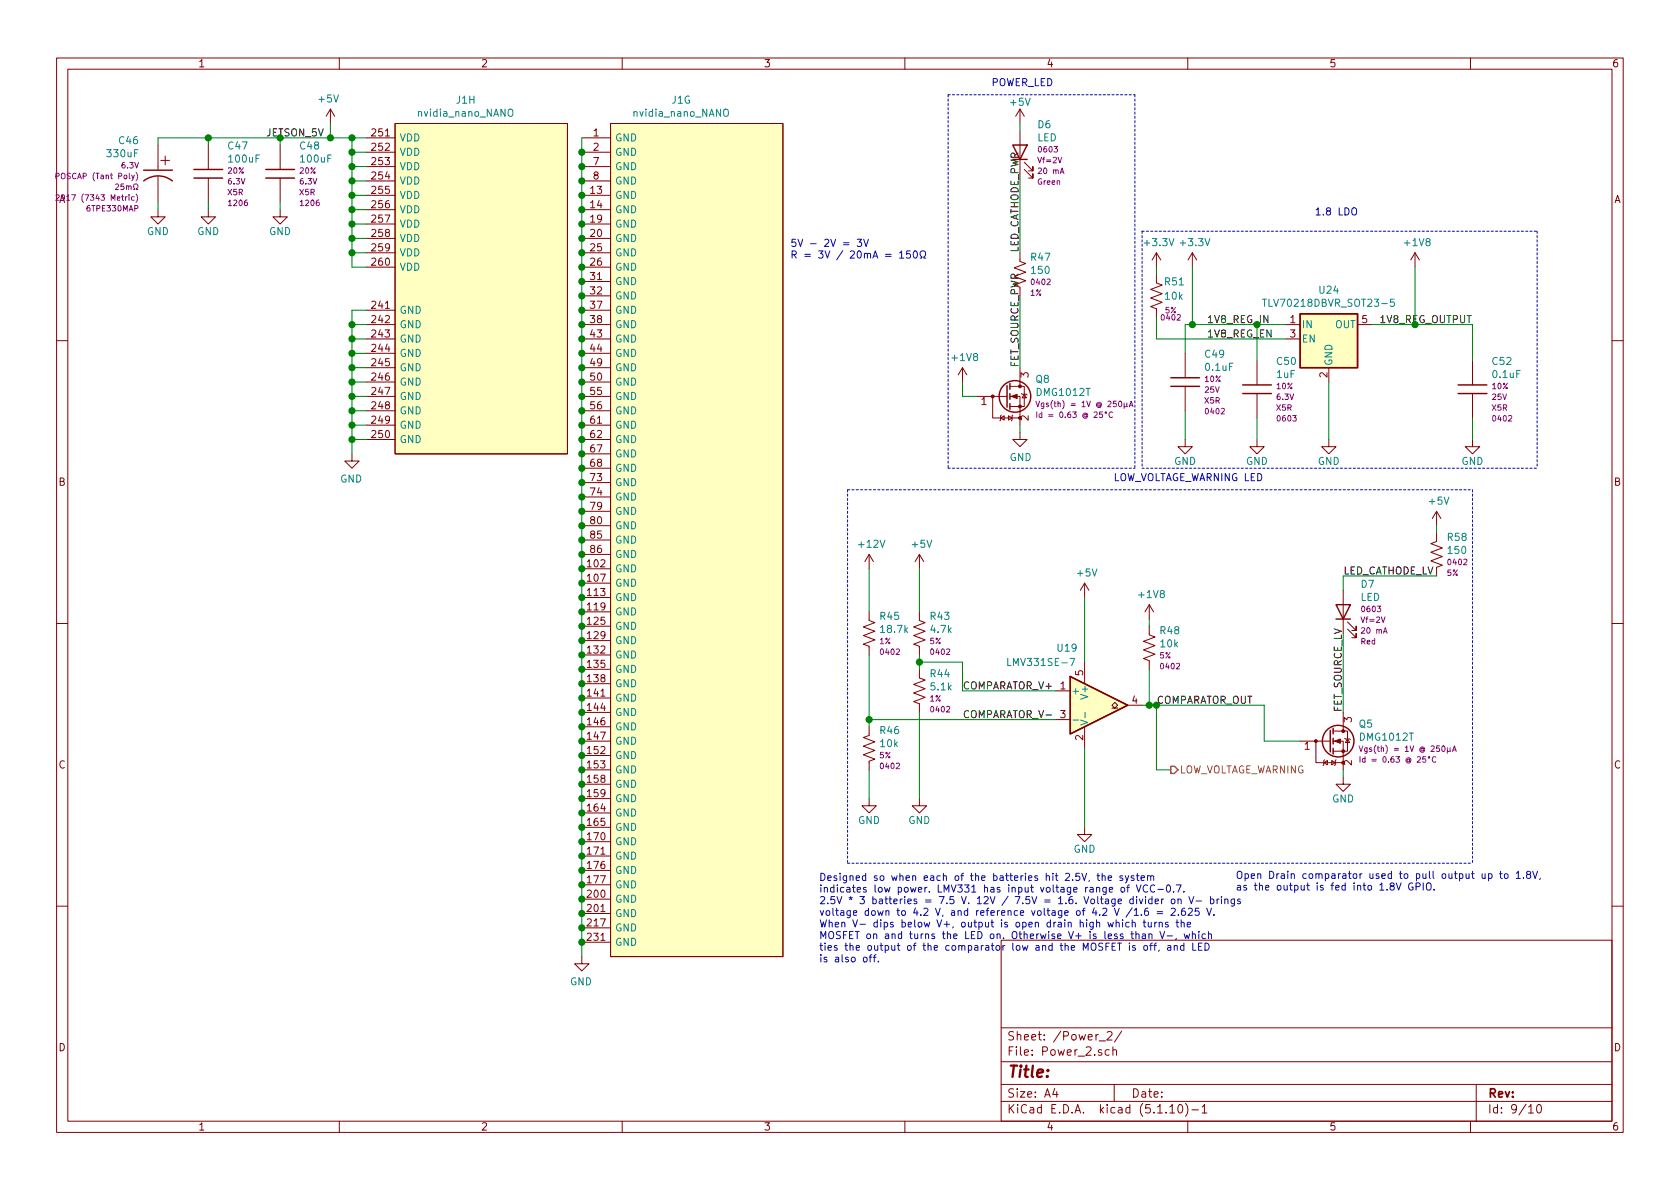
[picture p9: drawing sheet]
<svg xmlns="http://www.w3.org/2000/svg" width="297mm" height="210mm" viewBox="0 0 297 210" stroke-linecap="round" stroke-linejoin="round" font-family="sans-serif">
<g fill="none" stroke="#840000" stroke-width=".18">
<path d="M10 10.3h277v189.9h-277zM12 12.2h273v186.1h-273zM58.4 19.3l.8 1.3M58.4 19.3v2.5M58.4 19.3l-.7 1.3M60 10.3v1.9M110 10.3v1.9M160 10.3v1.9M180.3 19.3v2.5M180.3 19.3l-.7 1.3M180.3 19.3l.8 1.3M210 10.3v1.9"/>
<path d="M260 10.3v1.9M27.9 37.1v1.2h-1.2l1.2 1.3 1.3-1.3h-1.3M27.9 25.6v3.9M27.9 31.2v4.6M36.8 37.1v1.2h-1.2l1.2 1.3 1.3-1.3h-1.3M36.8 25.6v4.4M36.8 31.5v4.3M49.5 37.1v1.2h-1.2l1.2 1.3 1.3-1.3h-1.3M49.5 25.6v4.4M49.5 31.5v4.3M64.8 24.4h5M64.8 34.5h5"/>
<path d="M64.8 37.1h5M64.8 39.6h5M64.8 26.9h5M64.8 29.5h5M64.8 32h5M69.8 21.8h30.5v58.5h-30.5zM102.9 24.4h5M102.9 34.5h5M102.9 37.1h5M102.9 39.6h5M102.9 26.9h5M102.9 29.5h5"/>
<path d="M102.9 32h5M107.9 21.8h30.5v147.4h-30.5zM180.3 23.1v5.1M181.1 30l1.5 1.5v-.8v.8h-.7M181.1 28.7l1.5 1.5v-.7v.7h-.7M64.8 57.4h5M64.8 59.9h5M64.8 42.2h5M64.8 44.7h5M64.8 47.2h5M64.8 54.9h5M102.9 57.4h5"/>
<path d="M102.9 59.9h5M102.9 42.2h5M102.9 44.7h5M102.9 47.2h5M102.9 49.8h5M102.9 52.3h5M102.9 54.9h5M180.3 44.7v1.5l1.1 .4-2.1 .8 2.1 .7-2.1 .8 2.1 .8-2.1 .7 1 .4M204.5 48.5v1.5l1 .4-2 .8 2 .7-2 .8 2 .8-2 .7 1 .4v1.5M204.5 44.7l-.8 1.3M204.5 44.7v2.5M204.5 44.7l.7 1.3"/>
<path d="M210.8 44.7l-.7 1.3M210.8 44.7v2.5M210.8 44.7l.8 1.3M227.3 57.4h2.6M227.3 59.9h2.6M240 57.4h2.6M250.2 44.7l-.8 1.3M250.2 44.7v2.5M250.2 44.7l.8 1.3M10 60.2h2M64.8 62.5h5M64.8 65h5"/>
<path d="M64.8 67.6h5M64.8 70.1h5M64.8 72.6h5M64.8 75.2h5M64.8 77.7h5M102.9 62.5h5M102.9 65h5M102.9 67.6h5M102.9 70.1h5M102.9 72.6h5M102.9 75.2h5M102.9 77.7h5"/>
<path d="M170.2 65l-.8 1.3M170.2 65v2.6M170.2 65l.7 1.3M172.7 70.1h5.4M175.5 70.1v3.8h4.8M176.9 73.9l.6-.4v.8zM177 73.4l-.1 .1v.8l-.1 .1M178.3 73.5l.6 .4-.6 .4zM178.6 70.1h1.7v5.1M178.6 68.3h2.5v3.6h-2.5M179.1 73.4l-.2 .1v.8l-.1 .1M180.3 76.4v1.3h1.3l-1.3 1.3-1.2-1.3h1.2"/>
<path d="M180.3 65v3.3M180.6 69.6l.1 .1h.8l.1 .1M181.1 69.7l.4 .7h-.8zM209.5 77.7v1.3h1.3l-1.3 1.3-1.2-1.3h1.2M209.5 62.5v4.3M209.5 68.3v4.3M222.2 77.7v1.3h1.3l-1.3 1.3-1.2-1.3h1.2M222.2 63.7v4.4M222.2 69.6v4.3M234.9 77.7v1.3h1.3l-1.3 1.3-1.2-1.3h1.2M234.9 65v2.6M260.3 77.7v1.3h1.3l-1.3 1.3-1.2-1.3h1.2"/>
<path d="M260.3 63.7v4.4M260.3 69.6v4.3M285 60.2h2M62.2 80.3v1.2h-1.2l1.2 1.3 1.3-1.3h-1.3M102.9 80.3h5M102.9 82.8h5M102.9 85.3h5M102.9 87.9h5M102.9 90.4h5M102.9 93h5M102.9 95.5h5M102.9 98h5"/>
<path d="M153.7 98l-.8 1.3M153.7 98v2.6M153.7 98l.7 1.3M162.6 98v2.6M162.6 98l-.8 1.3M162.6 98l.7 1.3M254 94.2v1.6l-1 .3 2 .8-2 .8 2 .7-2 .8 2 .7-1 .4M254 90.4l-.8 1.3M254 90.4v2.6M254 90.4l.8 1.3M10 110.3h2M102.9 100.6h5"/>
<path d="M102.9 103.1h5M102.9 105.7h5M102.9 108.2h5M102.9 110.7h5M102.9 113.3h5M102.9 115.8h5M102.9 118.4h5M153.7 108.2v1.5l1 .4-2 .8 2 .7-2 .8 2 .8-2 .7 1 .4v1.5M162.6 108.2v1.5l1 .4-2.1 .8 2.1 .7-2.1 .8 2.1 .8-2.1 .7 1.1 .4v1.5M162.6 118.4v1.5l1 .4-2.1 .7 2.1 .8-2.1 .7 2.1 .8-2.1 .8 1.1 .4v1.5M191.8 103.1v2.6M191.8 117.1v3.8"/>
<path d="M191.8 103.1l-.8 1.3M191.8 103.1l.7 1.3M203.2 110.7v1.6l1 .3-2 .8 2 .8-2 .7 2 .8-2 .8 1 .3v1.6M203.2 106.9v2.6M203.2 106.9l-.8 1.3M203.2 106.9l.8 1.3M237.5 104.4v7.6M238.3 111.2l1.5 1.6v-.8v.8h-.8M238.3 110l1.5 1.5v-.8v.8h-.8M285 110.3h2M102.9 131.1h5M102.9 120.9h5"/>
<path d="M102.9 123.4h5M102.9 126h5M102.9 128.5h5M102.9 133.6h5M102.9 136.1h5M102.9 138.7h5M153.7 128.5v1.5l-1 .4 2 .8-2 .7 2 .8-2 .8 2 .7-1 .4v1.5M186.7 122.2h2.5M186.7 127.2h2.5M191.8 128.5v3.8M196.6 125.2h.5l-.5-.5 .5-.5 .5 .5-.5 .5h.5M199.4 124.7h2.5"/>
<path d="M229.9 131.1h5.3M232.7 131.1v3.8h4.8M234.1 134.9l.6-.4v.7zM234.2 134.4l-.1 .1v.7l-.2 .2M235.5 134.5l.6 .4-.6 .3zM235.7 131.1h1.8v5M235.7 129.3h2.6v3.5h-2.6M236.2 134.4l-.1 .1v.7l-.1 .2M237.5 137.4v1.3h1.3l-1.3 1.2-1.3-1.2h1.3M237.5 126v3.3M237.7 130.6l.2 .1h.7l.2 .1M238.3 130.7l.3 .6h-.7z"/>
<path d="M102.9 141.2h5M102.9 143.8h5M102.9 146.3h5M102.9 148.8h5M102.9 151.4h5M102.9 153.9h5M102.9 156.5h5M102.9 159h5M153.7 141.2v1.3h1.2l-1.2 1.3-1.3-1.3h1.3M162.6 141.2v1.3h1.2l-1.2 1.3-1.3-1.3h1.3M191.8 146.3v1.3h1.2l-1.2 1.2-1.3-1.2h1.3M10 160.2h2"/>
<path d="M102.9 169.2v1.2h-1.3l1.3 1.3 1.2-1.3h-1.2M102.9 161.5h5M102.9 164.1h5M102.9 166.6h5M177 166.3h108v32h-108zM285 160.2h2M60 198.3v1.9M110 198.3v1.9M160 198.3v1.9M177 194.8h108M177 191.8h108M177 187.8h108"/>
<path d="M177 181.8h108M186.5 192.5l-.4 1h1M186.8 193v1M194.3 184.1h1.2M195.8 182.6l.2-.2h.3l.3 .4-.9 1.1h.9M196.1 185.7l-.4-.1-.3 .3 .1 .6 .2 .1 .4-.1M196.8 185.7a.37 .37 0 0 1 .6 .1v.8M196.8 185.1v1.5M197 191.8v3M198.3 182.3l-1.2 2M206.8 195.8l.5-.5v1.5M206.8 196.8h.9"/>
<path d="M208.5 195.4l.1-.1a.8 .8 0 0 1 .5 .8 .8 .8 0 0 1-.5 .7 1 1 0 0 1-.1-1.4zM209.6 195.1a1.71 1.71 0 0 1 0 2.3M210 198.3v1.9M210.7 196.3h1.2M212.5 195.8l.5-.5v1.5M212.5 196.8h.9M260 198.3v1.9M261 191.8v6.5M270.3 195.8l.4-.5v1.5M270.3 196.8h.8M271.8 195.5l.4-.2a.94 .94 0 0 1 0 1.5 .79 .79 0 0 1-.4-1.3z"/>
</g>
<g fill="none" stroke="#840000" stroke-width=".25">
<path d="M25.4 32a4.1 4.1 0 0 1 5.1 0M25.4 30.1h5.1M34.3 31.5h5.1M34.3 30h5.1M47 31.5h5.1M47 30h5.1M179.1 25.6h2.5l-1.3 2.6zM179.1 28.2h2.5M229.9 55.5h10.1v9.5h-10.1zM178.1 68.2v3.8M178.6 67.8v1M178.6 69.6v1"/>
<path d="M178.6 71.4v1M207 68.3h5.1M207 66.8h5.1M219.7 69.6h5.1M219.7 68.1h5.1M257.8 69.6h5.1M257.8 68.1h5.1M189.2 119.6l10.2 5.1-10.2 5.1zM236.2 106.9h2.6l-1.3 2.6zM236.2 109.5h2.6M235.2 129.2v3.8M235.7 128.8v1"/>
<path d="M235.7 130.6v1M235.7 132.3v1"/>
<circle cx="179.5" cy="70.1" r="2.79"/>
<circle cx="236.6" cy="131.1" r="2.79"/>
</g>
<g fill="none" stroke="#840084" stroke-width=".18">
<path d="M9.9 31.2l.5-.1v-.4l-.5-.1v1M20.4 32.6l.4-.1 .2 .3-.6 .7h.6M23.6 33.5h.3l-.3-.7 .3-.3 .4 .2 .1 .4-.3 .4h.3M23.7 34.8h-.3l-.2 .2 .1 .4h.4M23.7 31l-.4 .9M24.1 30.5a1.13 1.13 0 0 1 0 1.5M24.1 34.3a1.13 1.13 0 0 1 0 1.5M183.2 70.9l.3 1 .3-1M183.3 72.8v1M184.2 73.2h-.3l-.2 .2 .1 .4h.4M184.2 72.8v1M184.6 71.3v.8l-.2 .2-.3-.1"/>
<path d="M184.6 71.3h-.3l-.2 .2 .1 .4h.4M196.7 72.9h-.1a.44 .44 0 0 0-.5 .4 .44 .44 0 0 0 .6 .4M199.2 71.8l.2 .1M199.2 71.3v.6h-.3l-.1-.1M199.7 71.9l.3-1 .3 1M199.7 71.6h.5M240.3 131.9l.3 1 .4-1M240.5 133.8v1M241.4 134.2l-.3-.1-.2 .2 .1 .4h.4M241.4 133.8v1M241.7 132.2v.8l-.2 .2h-.2M241.7 132.3l-.3-.1-.2 .2 .1 .4h.4"/>
<path d="M253.8 133.9a.44 .44 0 0 0-.6 .4 .44 .44 0 0 0 .6 .4M256.4 132.8l.1 .1M256.4 132.2l-.1 .6-.2 .1-.2-.1M256.8 132.9l.3-1 .4 1M256.9 132.6h.5"/>
</g>
<g fill="#ffffc2" stroke="#ffffc2" stroke-width=".18">
<path d="M229.9 55.5h10.1v9.5h-10.1z"/>
<path d="M189.2 119.6l10.2 5.1-10.2 5.1z"/>
<path d="M107.9 21.8h30.5v147.4h-30.5z"/>
<path d="M69.8 21.8h30.5v58.5h-30.5z"/>
</g>
<path d="M89.9 19.5a.45 .45 0 0 1 .7 0 .88 .88 0 0 1-.2 1.1l-.4-.1a1.07 1.07 0 0 1-.1-1zM128 19.5a.45 .45 0 0 1 .7 0 .88 .88 0 0 1-.2 1.1l-.4-.1a1.07 1.07 0 0 1-.1-1zM223.2 52.9h.7M223.6 52.9v1.3M246.5 52.9h-.6l-.1 .6 .5-.1 .3 .2v.3l-.3 .3-.5-.2M178.2 116.4v1.3h.6M189.2 116.4h.8l-.5 1.3M189.7 127.3h1M191.1 127.3l1.2 .5-1.2 .4M191.8 126v.9" fill="none" stroke="#008484" stroke-width=".18"/>
<g fill="#840000" stroke="#840000" stroke-width=".18">
<path d="M236 131.1l1-.4v.7z"/>
<path d="M178.8 70.1l1-.4v.8z"/>
<circle cx="232.7" cy="131.1" r=".25"/>
<circle cx="237.5" cy="132.8" r=".25"/>
<circle cx="237.5" cy="129.3" r=".25"/>
<circle cx="175.5" cy="70.1" r=".25"/>
<circle cx="180.3" cy="71.9" r=".25"/>
<circle cx="180.3" cy="68.3" r=".25"/>
</g>
<path d="M167.6 16.8v66M167.6 16.8h33.1M200.7 16.8v66M201.9 40.9v41.9M201.9 40.9h69.9M271.8 40.9v41.9M149.9 86.6v66M149.9 86.6h110.4M167.6 82.8h33.1M201.9 82.8h69.9M260.3 86.6v66M149.9 152.6h110.4" fill="none" stroke="#0000c2" stroke-width=".18" stroke-dasharray=".4 .4"/>
<g fill="none" stroke="#008400" stroke-width=".18">
<path d="M27.9 35.8v1.3M36.8 24.4v1.2M36.8 35.8v1.3M49.5 24.4v1.2M49.5 35.8v1.3M58.4 21.8v2.6M62.2 24.4v22.8h2.6M62.2 39.6h2.6M62.2 26.9h2.6M62.2 37.1h2.6M62.2 34.5h2.6M62.2 32h2.6"/>
<path d="M62.2 29.5h2.6M64.8 24.4h-36.9v1.2M102.9 24.4v144.8M180.3 21.8v1.3M180.3 30.7v14M62.2 57.4h2.6M62.2 44.7h2.6M62.2 42.2h2.6M62.2 59.9h2.6M64.8 54.9h-2.6v25.4M180.3 52.3v12.7M204.5 47.2v1.3"/>
<path d="M204.5 56.1v3.8h22.8M210.8 47.2v10.2M222.2 57.4v6.3M227.3 57.4h-17.8v5.1M242.6 57.4h17.7v6.3M250.2 47.2v10.2M62.2 67.6h2.6M62.2 70.1h2.6M62.2 72.6h2.6M62.2 75.2h2.6M62.2 77.7h2.6M62.2 65h2.6"/>
<path d="M62.2 62.5h2.6M170.2 67.6v2.5h2.5M180.3 75.2v1.2M209.5 72.6v5.1M222.2 73.9v3.8M234.9 67.6v10.1M260.3 73.9v3.8M254 93v1.2M153.7 100.6v7.6M153.7 115.8v12.7M162.6 117.1h7.6v5.1h16.5M162.6 100.6v7.6"/>
<path d="M162.6 115.8v2.6M191.8 105.7v11.4M203.2 109.5v1.2M203.2 118.4v6.3M237.5 112v14M254 101.8h-16.5v2.6M153.7 136.1v5.1M153.7 127.2h33M162.6 126v15.2M191.8 132.3v14M201.9 124.7h21.6v6.4h6.4M204.5 124.7v11.4h2.5"/>
<path d="M237.5 136.1v1.3"/>
</g>
<path d="M207 135.5h.6l.7 .6-.7 .7h-.6z" fill="none" stroke="#848400" stroke-width=".25"/>
<g fill="none" stroke="#0000c2" stroke-width=".18">
<path d="M239.1 36.9a.45 .45 0 0 1 .7 0 .88 .88 0 0 1-.3 1.1h-.3a1.07 1.07 0 0 1-.1-1.1zM151.6 42.3h.7l-.4 .5 .4 .1v.5l-.2 .2-.5-.1M152.7 42.3l.4 1.3 .4-1.3M156.6 45h1M156.6 45.3h1M159.1 44.7l.3-.3v1.2M159.1 45.6h.7M160.9 44.4h-.6v.6l.2-.1 .4 .1v.5l-.1 .1-.5-.1M161.6 44.5l.2-.1a.67 .67 0 0 1 .4 .6 .67 .67 0 0 1-.4 .6l-.3-.4zM162.7 45.6h.3v-.2a.54 .54 0 0 1-.3-.7 .54 .54 0 0 1 .8-.3 .59 .59 0 0 1-.2 1v.2h.4M192.6 155.6l-.1 .3M194 154.9h.4"/>
<path d="M194.1 154.4v1.1l.3 .2M194.9 155l.1-.1h.4v.8M194.9 154.4v1.3M195.9 155.3l.6-.1v-.3h-.4l-.2 .1 .1 .6h.5M198.3 157l.3-.1 .3 .2-.2 .6-.3 .1-.2-.2zM198.5 154.9h-.3l-.2 .1 .1 .2 .4 .1v.3h-.5M199 154.9l.3 .8M199.2 156.9h.5M199.6 154.9l-.4 1.1-.2 .1M199.7 156.5l-.3 .2v1.1M200.5 154.9h-.3l-.2 .1 .1 .2 .4 .1v.3h-.5M200.9 156.5l.4 1.3 .5-1.3"/>
<path d="M200.9 154.9h.5M201.1 154.4v1.1l.3 .2M201.4 159l.4 .8 .3-.8M201.8 155.3l.6-.1-.1-.3h-.4l-.1 .1v.6h.5M202.5 158.5v.2M202.5 159v.8M202.9 155l.2-.1h.3l.1 .8M202.9 156.6a.6 .6 0 0 0-.8 .4 .6 .6 0 0 0 .6 .8l.2-.2M202.9 154.9v.8M203.5 155l.1-.1h.3l.1 .8M203.7 159h-.4l-.2 .2 .1 .6h.5M203.7 158.5v1.3"/>
<path d="M204.2 156.6a.6 .6 0 0 0-.9 .4 .6 .6 0 0 0 .6 .8l.3-.2M204.2 159.4l.6-.1v-.3h-.4l-.2 .2 .1 .6h.5M204.7 157.3h1M205.4 159v.8M205.7 159l-.3 .2M206.3 156.6l.2-.1a.67 .67 0 0 1 .5 .6 .67 .67 0 0 1-.5 .7l-.3-.5zM207.2 159h.3l.2 .2-.1 .6h-.3l-.2-.1zM207.5 157.6v.2M208 156.5h.8l-.5 1.3M208.3 159.1l.2-.1h.3v.8M208.3 159v.8M209.3 157.6v.2"/>
<path d="M210.2 158.5l.4 1.3 .5-1.3M211.5 159.3h.9M214 159h.4l.2 .2-.1 .6h-.5M214 158.5v1.3M215.2 159v.8M215.5 159h-.2l-.1 .2M216 158.5v.2M216 159v.8M216.6 159.1l.1-.1h.3l.1 .8M216.6 159v.8M218.3 159l-.1 1.1-.2 .1h-.3M218.3 159h-.4l-.2 .2 .1 .6h.5"/>
<path d="M219.3 159h-.3l-.2 .2 .1 .1 .4 .2v.3h-.5M246.9 156.1l.4 1.3 .4-1.3M249.8 156.2a.59 .59 0 0 0-.8 .6 .59 .59 0 0 0 .8 .5v-.4h-.2M250.4 156.8l.6-.1 .1-.1-.1-.3-.1-.2h-.5v1.3M251.6 156.1v1.3M252.2 156.3a.45 .45 0 0 1 .8 0 .88 .88 0 0 1-.3 1.1l-.3-.1a1.07 1.07 0 0 1-.2-1zM253.6 157.3v.1M262.1 154.5v.8h.3l.2-.1M262.6 154.5v.8M263.2 154.6l.4-.1 .2 .2-.1 .6h-.5M263.2 154.5v1.3M265.1 154.5h.5"/>
<path d="M265.3 154.1v1.1l.3 .1M266.1 154.6l.3-.1 .2 .2-.1 .6h-.3l-.2-.1zM268.1 154.4l.4-.3v1.2M268.1 155.3h.7M269.4 155.2v.1M270.2 154.6l-.3-.2 .1-.2 .2-.1 .4 .1v.3l-.6 .2-.1 .2v.2l.3 .2h.3l.1-.2v-.4l-.2-.1M271 154.1l.4 1.2 .5-1.2M272.3 155.3l-.1 .2M152.8 169.3h.3l.2 .2-.1 .5-.3 .1-.2-.1zM153.7 169.3h.5M154.2 168.8l-.4 .2v1.1M154.4 169.3h.5"/>
<path d="M154.9 168.8l-.3 .2v1.1M155.3 170v.1M195.9 163.1l.2 .8 .3-.6 .2 .6 .2-.8M197.3 163.2l.2-.1h.3l.1 .8M197.3 162.7v1.2M198.5 163.1v.8M199.6 163.1h-.3l-.3 .2 .2 .6h.4M200.2 163.2l.2-.1h.3v.8M200.2 160.5l-1.1 1.7M200.2 162.7v1.2M200.5 161l.4-.4v1.3M200.5 161.9h.8"/>
<path d="M200.7 167.3l-.3-.1-.2 .2 .1 .2 .4 .1v.3h-.5M200.8 165.3l.2-.2 .3 .1 .1 .8M201.8 161.7v.2M202 165.2h.5v.8M202.1 163.1h.5M202.3 162.7v1l.3 .2M202.3 167.3l.2-.1 .3 .1 .1 .5-.1 .2h-.3l-.2-.1zM202.5 165.4l-.4 .1-.2 .2 .1 .2h.5M203 160.6l-.4 .1a.87 .87 0 0 0 0 1.2l.4-.2v-.5l-.4-.1-.2 .2M203 163.1l.1 .8h.3l.2-.1M203.1 165.3l.2-.2 .3 .1 .1 .8M203.1 165.1v.9"/>
<path d="M203.3 167.2h.5M203.6 163.1v.8M203.8 166.8l-.3 .1v1.1M204 167.2h.5M204.2 163.1v.8M204.5 166.8l-.3 .1v1.1M204.5 163.1l-.3 .2M204.6 161.2h1M204.6 161.6h1M205 163.2l.1-.1h.3l.1 .8M205 168l-.2 .2M205 163.1v.8"/>
<path d="M205.1 164.7l.4 1.3 .4-1.3M206.3 165.5h1M206.5 167.3h.5v.7M206.5 163.1h-.3l-.2 .2 .1 .1 .4 .2v.3h-.5M207 167.5l-.4 .1-.2 .1 .2 .3h.4M207.1 160.7l.5-.1 .2 .4-.1 .2-.7 .7h.8M207.6 167.3l.2-.1 .3 .1 .1 .7M207.6 167.2v.8M207.9 163.1h.5M208 165.9l-.2 .3M208.1 162.7v1l.3 .2M208.4 161.7v.2"/>
<path d="M208.8 163.2l.2-.1h.3l.1 .8M208.8 162.7v1.2M209.3 167.3l-.4-.1-.2 .2 .1 .6h.5M209.3 166.8v1.2M209.4 165.1l.2 .9 .3-.6 .2 .6 .2-.9M209.5 160.6l-.4 .1a.87 .87 0 0 0 0 1.2l.4-.1 .1-.5-.2-.2h-.3l-.2 .2M209.9 163.5l.6-.1v-.3h-.4l-.2 .2 .1 .6h.5M210.1 160.7l.5-.1 .2 .4v.2l-.8 .7h.8M210.8 165.3l.2-.2 .3 .1 .1 .8M210.8 164.7v1.3M210.9 166.8v1.2h.6M211.9 167.4h.4"/>
<path d="M212 160.6h-.6l-.1 .6 .5-.1 .2 .2v.3l-.2 .3-.5-.2M212 164.7v.1M212 165.1v.9M212.5 166.8h-.6v1.2h.6M213.1 166.8a.64 .64 0 0 1 .7 .6 .64 .64 0 0 1-.7 .6zM213.1 165.2l-.3-.1-.3 .3 .1 .5h.5M213.4 160.6l.4 1.3 .4-1.3M213.7 165.3l.1-.2 .3 .1 .1 .8M213.7 164.7v1.3M214.6 161.7v.2"/>
</g>
<g fill="#008400" stroke="#008400" stroke-width=".25">
<circle cx="62.2" cy="75.2" r=".51"/>
<circle cx="102.9" cy="136.1" r=".51"/>
<circle cx="62.2" cy="24.4" r=".51"/>
<circle cx="102.9" cy="37.1" r=".51"/>
<circle cx="102.9" cy="143.8" r=".51"/>
<circle cx="102.9" cy="146.3" r=".51"/>
<circle cx="102.9" cy="47.2" r=".51"/>
<circle cx="102.9" cy="44.7" r=".51"/>
<circle cx="62.2" cy="70.1" r=".51"/>
<circle cx="102.9" cy="148.8" r=".51"/>
<circle cx="102.9" cy="42.2" r=".51"/>
<circle cx="203.2" cy="124.7" r=".51"/>
<circle cx="102.9" cy="133.6" r=".51"/>
<circle cx="102.9" cy="39.6" r=".51"/>
<circle cx="62.2" cy="72.6" r=".51"/>
<circle cx="102.9" cy="153.9" r=".51"/>
<circle cx="102.9" cy="141.2" r=".51"/>
<circle cx="62.2" cy="62.5" r=".51"/>
<circle cx="102.9" cy="156.5" r=".51"/>
<circle cx="162.6" cy="117.1" r=".51"/>
<circle cx="62.2" cy="65" r=".51"/>
<circle cx="62.2" cy="59.9" r=".51"/>
<circle cx="102.9" cy="159" r=".51"/>
<circle cx="102.9" cy="138.7" r=".51"/>
<circle cx="62.2" cy="57.4" r=".51"/>
<circle cx="102.9" cy="166.6" r=".51"/>
<circle cx="102.9" cy="161.5" r=".51"/>
<circle cx="102.9" cy="26.9" r=".51"/>
<circle cx="153.7" cy="127.2" r=".51"/>
<circle cx="102.9" cy="151.4" r=".51"/>
<circle cx="102.9" cy="29.5" r=".51"/>
<circle cx="102.9" cy="164.1" r=".51"/>
<circle cx="62.2" cy="67.6" r=".51"/>
<circle cx="102.9" cy="32" r=".51"/>
<circle cx="102.9" cy="34.5" r=".51"/>
<circle cx="102.9" cy="93" r=".51"/>
<circle cx="36.8" cy="24.4" r=".51"/>
<circle cx="58.4" cy="24.4" r=".51"/>
<circle cx="102.9" cy="82.8" r=".51"/>
<circle cx="62.2" cy="34.5" r=".51"/>
<circle cx="102.9" cy="118.4" r=".51"/>
<circle cx="102.9" cy="85.3" r=".51"/>
<circle cx="102.9" cy="87.9" r=".51"/>
<circle cx="62.2" cy="37.1" r=".51"/>
<circle cx="102.9" cy="90.4" r=".51"/>
<circle cx="62.2" cy="39.6" r=".51"/>
<circle cx="102.9" cy="115.8" r=".51"/>
<circle cx="102.9" cy="80.3" r=".51"/>
<circle cx="62.2" cy="44.7" r=".51"/>
<circle cx="102.9" cy="95.5" r=".51"/>
<circle cx="102.9" cy="98" r=".51"/>
<circle cx="102.9" cy="113.3" r=".51"/>
<circle cx="102.9" cy="100.6" r=".51"/>
<circle cx="62.2" cy="42.2" r=".51"/>
<circle cx="102.9" cy="103.1" r=".51"/>
<circle cx="102.9" cy="105.7" r=".51"/>
<circle cx="102.9" cy="110.7" r=".51"/>
<circle cx="102.9" cy="108.2" r=".51"/>
<circle cx="102.9" cy="126" r=".51"/>
<circle cx="102.9" cy="131.1" r=".51"/>
<circle cx="102.9" cy="52.3" r=".51"/>
<circle cx="62.2" cy="26.9" r=".51"/>
<circle cx="102.9" cy="54.9" r=".51"/>
<circle cx="102.9" cy="128.5" r=".51"/>
<circle cx="102.9" cy="57.4" r=".51"/>
<circle cx="102.9" cy="59.9" r=".51"/>
<circle cx="62.2" cy="77.7" r=".51"/>
<circle cx="102.9" cy="62.5" r=".51"/>
<circle cx="62.2" cy="29.5" r=".51"/>
<circle cx="102.9" cy="49.8" r=".51"/>
<circle cx="102.9" cy="65" r=".51"/>
<circle cx="102.9" cy="67.6" r=".51"/>
<circle cx="102.9" cy="70.1" r=".51"/>
<circle cx="210.8" cy="57.4" r=".51"/>
<circle cx="62.2" cy="32" r=".51"/>
<circle cx="102.9" cy="123.4" r=".51"/>
<circle cx="102.9" cy="72.6" r=".51"/>
<circle cx="102.9" cy="75.2" r=".51"/>
<circle cx="102.9" cy="120.9" r=".51"/>
<circle cx="102.9" cy="77.7" r=".51"/>
</g>
<g font-size="2.8" fill="#840000">
<text x="28.4" y="29.3">+</text>
<text x="178" y="190.5">Title:</text>
</g>
<g font-size="2.1" fill="#840000">
<text x="178" y="184">Sheet: /Power_2/</text>
<text x="178" y="186.7">File: Power_2.sch</text>
<text x="178" y="196.9">KiCad E.D.A. kicad (5.1.10)-1</text>
<text x="178" y="194.1">Size: A4</text>
<text x="200" y="194.1">Date:</text>
<text x="263" y="194.1">Rev:</text>
<text x="263" y="196.9">Id: 9/10</text>
</g>
<g font-size="1.8" fill="#840000">
<text x="35" y="11.9">1</text>
<text x="85" y="11.9">2</text>
<text x="135" y="11.9">3</text>
<text x="185" y="11.9">4</text>
<text x="235" y="11.9">5</text>
<text x="285" y="11.9">6</text>
<text x="65.8" y="24.1">251</text>
<text x="65.8" y="26.7">252</text>
<text x="65.8" y="29.2">253</text>
<text x="104.9" y="24.1">1</text>
<text x="104.9" y="26.7">2</text>
<text x="104.9" y="29.2">7</text>
<text x="65.8" y="31.7">254</text>
<text x="65.8" y="34.3">255</text>
<text x="104.4" y="34.3">13</text>
<text x="104.9" y="31.7">8</text>
<text x="285.4" y="35.9">A</text>
<text x="65.8" y="36.8">256</text>
<text x="65.8" y="39.4">257</text>
<text x="65.8" y="41.9">258</text>
<text x="104.4" y="36.8">14</text>
<text x="104.4" y="39.4">19</text>
<text x="104.4" y="41.9">20</text>
<text x="65.8" y="44.4">259</text>
<text x="65.8" y="47">260</text>
<text x="104.4" y="44.4">25</text>
<text x="104.4" y="47">26</text>
<text x="104.4" y="49.5">31</text>
<text x="104.4" y="52.1">32</text>
<text x="65.8" y="54.6">241</text>
<text x="65.8" y="57.1">242</text>
<text x="65.8" y="59.7">243</text>
<text x="104.4" y="54.6">37</text>
<text x="104.4" y="57.1">38</text>
<text x="104.4" y="59.7">43</text>
<text x="228.1" y="57.1">1</text>
<text x="228.1" y="59.7">3</text>
<text x="240.8" y="57.1">5</text>
<text x="65.8" y="62.2">244</text>
<text x="65.8" y="64.8">245</text>
<text x="104.4" y="62.2">44</text>
<text x="104.4" y="64.8">49</text>
<text x="65.8" y="67.3">246</text>
<text x="65.8" y="69.8">247</text>
<text x="104.4" y="67.3">50</text>
<text x="104.4" y="69.8">55</text>
<text x="173.5" y="71.6">1</text>
<text x="181.9" y="66.8" transform="rotate(-90 181.9 66.8)">3</text>
<text x="234.7" y="66.8" transform="rotate(-90 234.7 66.8)">2</text>
<text x="65.8" y="72.4">248</text>
<text x="65.8" y="74.9">249</text>
<text x="65.8" y="77.5">250</text>
<text x="104.4" y="72.4">56</text>
<text x="104.4" y="74.9">61</text>
<text x="104.4" y="77.5">62</text>
<text x="181.9" y="74.4" transform="rotate(-90 181.9 74.4)">2</text>
<text x="104.4" y="80">67</text>
<text x="104.4" y="82.5">68</text>
<text x="10.4" y="85.9">B</text>
<text x="104.4" y="85.1">73</text>
<text x="104.4" y="87.6">74</text>
<text x="285.4" y="85.9">B</text>
<text x="104.4" y="90.2">79</text>
<text x="104.4" y="92.7">80</text>
<text x="104.4" y="95.2">85</text>
<text x="103.9" y="100.3">102</text>
<text x="104.4" y="97.8">86</text>
<text x="103.9" y="102.9">107</text>
<text x="103.9" y="105.4">113</text>
<text x="103.9" y="107.9">119</text>
<text x="103.9" y="110.5">125</text>
<text x="103.9" y="113">129</text>
<text x="103.9" y="115.6">132</text>
<text x="103.9" y="118.1">135</text>
<text x="191.5" y="119.5" transform="rotate(-90 191.5 119.5)">5</text>
<text x="103.9" y="120.6">138</text>
<text x="103.9" y="123.2">141</text>
<text x="103.9" y="125.7">144</text>
<text x="187.5" y="121.9">1</text>
<text x="200.2" y="124.5">4</text>
<text x="103.9" y="128.3">146</text>
<text x="103.9" y="130.8">147</text>
<text x="187.5" y="127">3</text>
<text x="191.5" y="130.9" transform="rotate(-90 191.5 130.9)">2</text>
<text x="239" y="127.7" transform="rotate(-90 239 127.7)">3</text>
<text x="10.4" y="135.9">C</text>
<text x="103.9" y="133.3">152</text>
<text x="103.9" y="135.9">153</text>
<text x="230.7" y="132.6">1</text>
<text x="239" y="135.4" transform="rotate(-90 239 135.4)">2</text>
<text x="285.4" y="135.9">C</text>
<text x="103.9" y="138.4">158</text>
<text x="103.9" y="141">159</text>
<text x="103.9" y="143.5">164</text>
<text x="103.9" y="146">165</text>
<text x="103.9" y="148.6">170</text>
<text x="103.9" y="151.1">171</text>
<text x="103.9" y="153.7">176</text>
<text x="103.9" y="156.2">177</text>
<text x="103.9" y="158.7">200</text>
<text x="103.9" y="161.3">201</text>
<text x="103.9" y="163.8">217</text>
<text x="103.9" y="166.4">231</text>
<text x="10.4" y="185.9">D</text>
<text x="285.4" y="185.9">D</text>
<text x="35" y="199.9">1</text>
<text x="85" y="199.9">2</text>
<text x="135" y="199.9">3</text>
<text x="185" y="199.9">4</text>
<text x="235" y="199.9">5</text>
<text x="285" y="199.9">6</text>
</g>
<g font-size="1.8" fill="#0000c2">
<text x="175.3" y="15.2">POWER_LED</text>
<text x="232.4" y="38.1">1.8 LDO</text>
<text x="139.7" y="43.7">5V - 2V = 3V</text>
<text x="139.7" y="45.7">R = 3V / 20mA = 150</text>
<text x="196.8" y="85.1">LOW_VOLTAGE_WARNING LED</text>
<text x="144.8" y="155.8">Designed so when each of the batteries hit 2.5V, the system</text>
<text x="218.4" y="155.4">Open Drain comparator used to pull output up to 1.8V,</text>
<text x="144.8" y="157.8">indicates low power. LMV331 has input voltage range of VCC-0.7.</text>
<text x="144.8" y="159.9">2.5V * 3 batteries = 7.5 V. 12V / 7.5V = 1.6. Voltage divider on V- brings</text>
<text x="144.8" y="161.9">voltage down to 4.2 V, and reference voltage of 4.2 V /1.6 = 2.625 V.</text>
<text x="218.4" y="157.5">as the output is fed into 1.8V GPIO.</text>
<text x="144.8" y="164">When V- dips below V+, output is open drain high which turns the</text>
<text x="144.8" y="166.1">MOSFET on and turns the LED on. Otherwise V+ is less than V-, which</text>
<text x="144.8" y="168.1">ties the output of the comparator low and the MOSFET is off, and LED</text>
<text x="144.8" y="170.2">is also off.</text>
</g>
<g font-size="1.8" fill="#008484">
<text x="56.4" y="18.1">+5V</text>
<text x="74.1" y="20.6">nvidia_nano_NANO</text>
<text x="80.7" y="18.3">J1H</text>
<text x="112.2" y="20.6">nvidia_nano_NANO</text>
<text x="118.8" y="18.3">J1G</text>
<text x="178.7" y="18.7">+5V</text>
<text x="183.5" y="22.7">D6</text>
<text x="19.1" y="27.8">330uF</text>
<text x="21.1" y="25.5">C46</text>
<text x="40.4" y="26.4">C47</text>
<text x="40.6" y="28.7">100uF</text>
<text x="53.1" y="26.4">C48</text>
<text x="53.3" y="28.7">100uF</text>
<text x="70.6" y="25">VDD</text>
<text x="70.6" y="27.6">VDD</text>
<text x="108.7" y="25">GND</text>
<text x="108.7" y="27.6">GND</text>
<text x="183.4" y="25">LED</text>
<text x="70.6" y="30.1">VDD</text>
<text x="70.6" y="32.6">VDD</text>
<text x="70.6" y="35.2">VDD</text>
<text x="108.7" y="35.2">GND</text>
<text x="108.7" y="30.1">GND</text>
<text x="108.7" y="32.6">GND</text>
<text x="26" y="41.6">GND</text>
<text x="34.9" y="41.6">GND</text>
<text x="47.6" y="41.6">GND</text>
<text x="70.6" y="37.7">VDD</text>
<text x="70.6" y="40.3">VDD</text>
<text x="108.7" y="37.7">GND</text>
<text x="108.7" y="40.3">GND</text>
<text x="70.6" y="42.8">VDD</text>
<text x="70.6" y="45.3">VDD</text>
<text x="70.6" y="47.9">VDD</text>
<text x="108.7" y="42.8">GND</text>
<text x="108.7" y="45.3">GND</text>
<text x="108.7" y="47.9">GND</text>
<text x="182.3" y="46.1">R47</text>
<text x="202.5" y="43.5">+3.3V</text>
<text x="208.9" y="43.5">+3.3V</text>
<text x="248.5" y="43.5">+1V8</text>
<text x="108.7" y="50.4">GND</text>
<text x="108.7" y="53">GND</text>
<text x="182.5" y="48.4">150</text>
<text x="206" y="50.5">R51</text>
<text x="206.1" y="53">10k</text>
<text x="233.3" y="51.9">U24</text>
<text x="70.6" y="55.5">GND</text>
<text x="70.6" y="58">GND</text>
<text x="108.7" y="55.5">GND</text>
<text x="108.7" y="58">GND</text>
<text x="224.2" y="54.2">TLV70218DBVR_SOT23-5</text>
<text x="230.1" y="58">IN</text>
<text x="236" y="58">OUT</text>
<text x="70.6" y="60.6">GND</text>
<text x="70.6" y="63.1">GND</text>
<text x="70.6" y="65.7">GND</text>
<text x="108.7" y="60.6">GND</text>
<text x="108.7" y="63.1">GND</text>
<text x="108.7" y="65.7">GND</text>
<text x="168.5" y="63.8">+1V8</text>
<text x="213.1" y="63.3">C49</text>
<text x="213.2" y="65.6">0.1uF</text>
<text x="225.8" y="64.5">C50</text>
<text x="230.1" y="60.6">EN</text>
<text x="235.6" y="64.8" transform="rotate(-90 235.6 64.8)">GND</text>
<text x="263.9" y="64.5">C52</text>
<text x="70.6" y="68.2">GND</text>
<text x="70.6" y="70.7">GND</text>
<text x="108.7" y="68.2">GND</text>
<text x="108.7" y="70.7">GND</text>
<text x="183.2" y="67.7">Q8</text>
<text x="183.4" y="70">DMG1012T</text>
<text x="225.8" y="66.8">1uF</text>
<text x="264" y="66.8">0.1uF</text>
<text x="70.6" y="73.3">GND</text>
<text x="70.6" y="75.8">GND</text>
<text x="108.7" y="73.3">GND</text>
<text x="108.7" y="75.8">GND</text>
<text x="70.6" y="78.4">GND</text>
<text x="108.7" y="78.4">GND</text>
<text x="108.7" y="80.9">GND</text>
<text x="108.7" y="83.4">GND</text>
<text x="178.5" y="81.5">GND</text>
<text x="207.6" y="82.2">GND</text>
<text x="220.3" y="82.2">GND</text>
<text x="233" y="82.2">GND</text>
<text x="258.4" y="82.2">GND</text>
<text x="60.1" y="85.3">GND</text>
<text x="108.7" y="86">GND</text>
<text x="108.7" y="88.5">GND</text>
<text x="252.8" y="89.2">+5V</text>
<text x="108.7" y="91.1">GND</text>
<text x="108.7" y="93.6">GND</text>
<text x="256" y="95.7">R58</text>
<text x="108.7" y="101.2">GND</text>
<text x="108.7" y="96.1">GND</text>
<text x="108.7" y="98.7">GND</text>
<text x="152" y="96.9">+12V</text>
<text x="161.3" y="96.9">+5V</text>
<text x="190.6" y="101.9">+5V</text>
<text x="256.1" y="98">150</text>
<text x="108.7" y="103.8">GND</text>
<text x="108.7" y="106.3">GND</text>
<text x="201.5" y="105.8">+1V8</text>
<text x="240.5" y="106.3">LED</text>
<text x="240.7" y="104">D7</text>
<text x="108.7" y="108.8">GND</text>
<text x="108.7" y="111.4">GND</text>
<text x="108.7" y="113.9">GND</text>
<text x="155.7" y="109.6">R45</text>
<text x="155.9" y="111.9">18.7k</text>
<text x="164.6" y="109.6">R43</text>
<text x="164.7" y="111.9">4.7k</text>
<text x="205.2" y="112.2">R48</text>
<text x="108.7" y="116.5">GND</text>
<text x="108.7" y="119">GND</text>
<text x="164.6" y="119.8">R44</text>
<text x="178.7" y="117.8">LMV331SE-7</text>
<text x="187" y="115.2">U19</text>
<text x="205.3" y="114.5">10k</text>
<text x="108.7" y="121.5">GND</text>
<text x="108.7" y="124.1">GND</text>
<text x="164.7" y="122.1">5.1k</text>
<text x="189.4" y="122.8">+</text>
<text x="192.4" y="123.2" transform="rotate(-90 192.4 123.2)">V+</text>
<text x="108.7" y="126.6">GND</text>
<text x="108.7" y="129.2">GND</text>
<text x="108.7" y="131.7">GND</text>
<text x="155.7" y="129.8">R46</text>
<text x="240.3" y="128.7">Q5</text>
<text x="240.6" y="131">DMG1012T</text>
<text x="108.7" y="134.2">GND</text>
<text x="108.7" y="136.8">GND</text>
<text x="155.7" y="132.1">10k</text>
<text x="108.7" y="139.3">GND</text>
<text x="108.7" y="141.9">GND</text>
<text x="235.5" y="141.9">GND</text>
<text x="108.7" y="144.4">GND</text>
<text x="108.7" y="146.9">GND</text>
<text x="108.7" y="149.5">GND</text>
<text x="151.7" y="145.7">GND</text>
<text x="160.6" y="145.7">GND</text>
<text x="108.7" y="152">GND</text>
<text x="108.7" y="154.6">GND</text>
<text x="189.8" y="150.8">GND</text>
<text x="108.7" y="157.1">GND</text>
<text x="108.7" y="159.6">GND</text>
<text x="108.7" y="162.2">GND</text>
<text x="108.7" y="164.7">GND</text>
<text x="108.7" y="167.3">GND</text>
<text x="100.8" y="174.2">GND</text>
</g>
<g font-size="1.8" fill="#008400">
<text x="47" y="24.1">JETSON_5V</text>
<text x="213.4" y="57.1">1V8_REG_IN</text>
<text x="243.8" y="57.1">1V8_REG_OUTPUT</text>
<text x="204.5" y="124.5">COMPARATOR_OUT</text>
</g>
<text font-size="1.8" fill="#840084" x="10.4" y="35.9">A</text>
<g font-size="1.8">
<text x="180.1" y="44.7" transform="rotate(-90 180.1 44.7)">LED_CATHODE_PWR</text>
<text x="213.4" y="59.7">1V8_REG_EN</text>
<text x="180.1" y="65" transform="rotate(-90 180.1 65)">FET_SOURCE_PWR</text>
<text x="237.5" y="101.6">LED_CATHODE_LV</text>
<text x="170.2" y="121.9">COMPARATOR_V+</text>
<text x="237.2" y="126" transform="rotate(-90 237.2 126)">FET_SOURCE_LV</text>
<text x="170.2" y="127">COMPARATOR_V-</text>
</g>
<text font-size="1.8" fill="#848400" x="208.5" y="136.8">LOW_VOLTAGE_WARNING</text>
<g font-size="1.4" fill="#840084">
<text x="21.6" y="29.8">6.3V</text>
<text x="183.7" y="28.8">Vf=2V</text>
<text x="183.8" y="26.9">0603</text>
<text x="10.5" y="31.7">POSCAP (Tant Poly)</text>
<text x="11.2" y="35.5">2917 (7343 Metric)</text>
<text x="21" y="33.6">25m</text>
<text x="40.3" y="34.5">X5R</text>
<text x="40.3" y="30.7">20%</text>
<text x="40.4" y="32.6">6.3V</text>
<text x="53" y="34.5">X5R</text>
<text x="53" y="30.7">20%</text>
<text x="53.1" y="32.6">6.3V</text>
<text x="183.5" y="32.7">Green</text>
<text x="183.7" y="30.8">20 mA</text>
<text x="15.5" y="37.4">6TPE330MAP</text>
<text x="40.6" y="36.4">1206</text>
<text x="53.3" y="36.4">1206</text>
<text x="182.2" y="52.3">1%</text>
<text x="182.5" y="50.4">0402</text>
<text x="205.5" y="56.7">0402</text>
<text x="206" y="55.4">5%</text>
<text x="184.6" y="72">Vgs(th) = 1V @ 250µA</text>
<text x="213" y="71.3">X5R</text>
<text x="213.1" y="67.5">10%</text>
<text x="213.1" y="69.4">25V</text>
<text x="225.8" y="68.8">10%</text>
<text x="225.8" y="70.7">6.3V</text>
<text x="263.9" y="68.8">10%</text>
<text x="263.9" y="70.7">25V</text>
<text x="184.7" y="73.9">Id = 0.63 @ 25°C</text>
<text x="213.3" y="73.2">0402</text>
<text x="225.7" y="72.6">X5R</text>
<text x="226" y="74.5">0603</text>
<text x="263.8" y="72.6">X5R</text>
<text x="264.1" y="74.5">0402</text>
<text x="255.9" y="101.8">5%</text>
<text x="256.2" y="99.9">0402</text>
<text x="155.5" y="113.9">1%</text>
<text x="164.4" y="113.9">5%</text>
<text x="240.6" y="113.9">Red</text>
<text x="240.8" y="110.1">Vf=2V</text>
<text x="240.9" y="112">20 mA</text>
<text x="240.9" y="108.2">0603</text>
<text x="155.8" y="115.8">0402</text>
<text x="164.7" y="115.8">0402</text>
<text x="205.1" y="116.4">5%</text>
<text x="205.4" y="118.3">0402</text>
<text x="164.4" y="124">1%</text>
<text x="164.7" y="126">0402</text>
<text x="155.5" y="134.1">5%</text>
<text x="155.8" y="136">0402</text>
<text x="241.8" y="132.9">Vgs(th) = 1V @ 250µA</text>
<text x="241.8" y="134.8">Id = 0.63 @ 25°C</text>
</g>
</svg>
